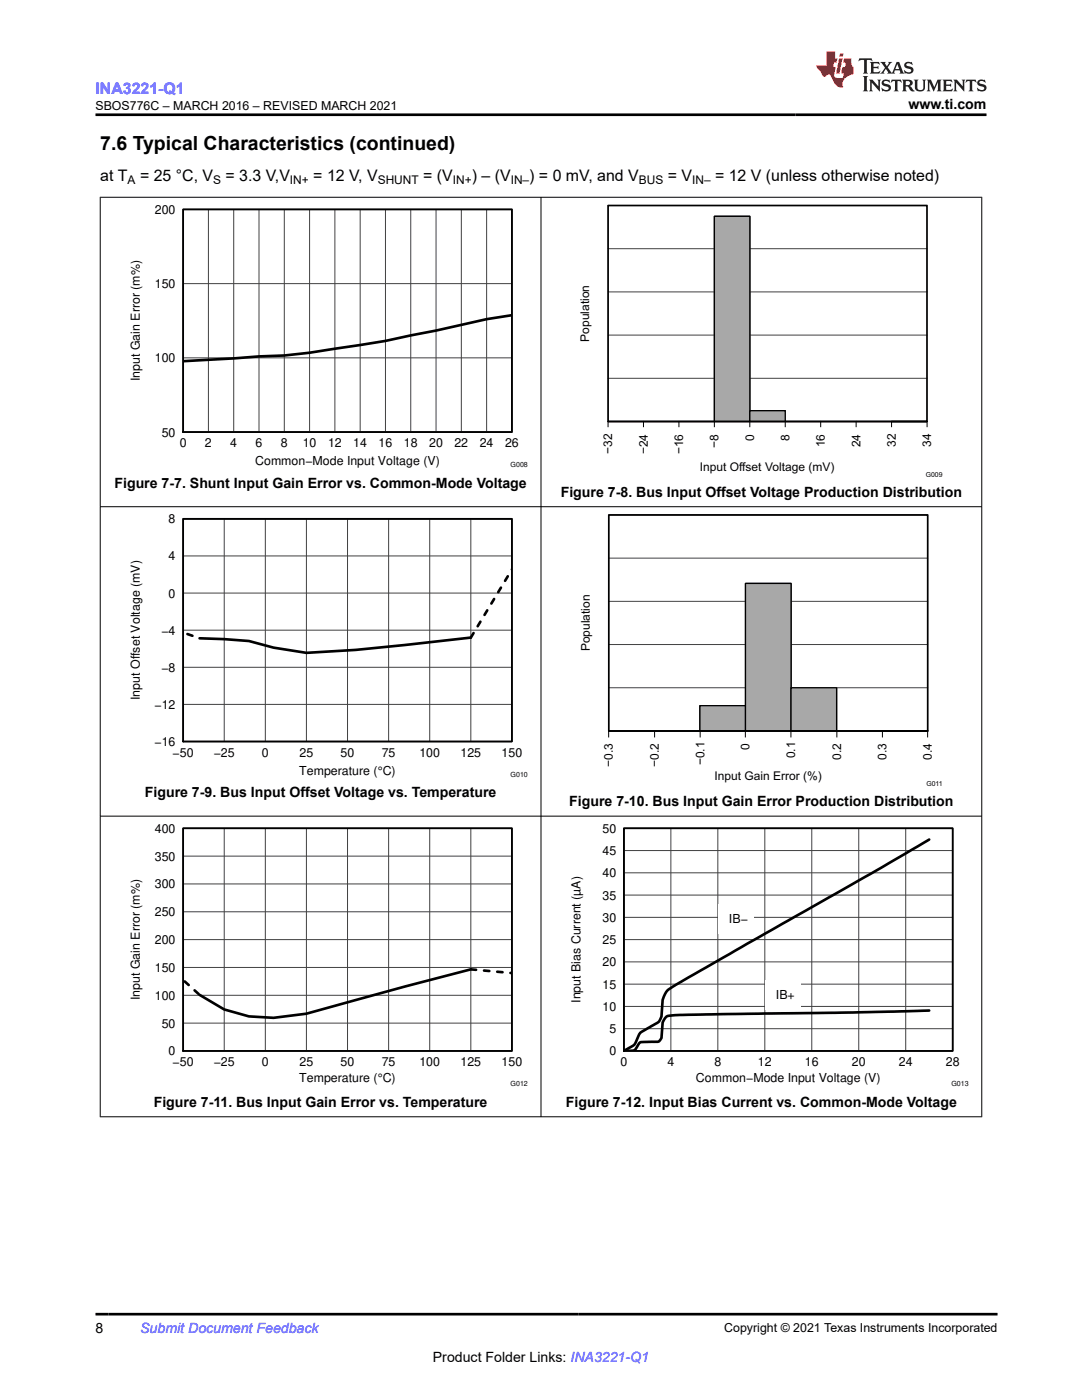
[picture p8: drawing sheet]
<svg xmlns="http://www.w3.org/2000/svg" width="216mm" height="279mm" viewBox="0 0 216 279" stroke-linecap="round" stroke-linejoin="round" font-family="sans-serif">
<path d="M36.5 41.8h65.6v44.4h-65.6zM121.3 84.1h7.1zM128.4 84.1h7.1zM135.5 84.1h7z" fill="none" stroke="#000" stroke-width=".26"/>
<g fill="none" stroke="#414141" stroke-width=".2">
<path d="M36.5 41.8h65.6v44.4h-65.6zM36.5 56.6h65.6M41.6 41.8v44.4M46.6 41.8v44.4M51.7 41.8v44.4M56.7 41.8v44.4M61.8 41.8v44.4M66.8 41.8v44.4M71.9 41.8v44.4M76.9 41.8v44.4M82 41.8v44.4M87 41.8v44.4"/>
<path d="M92.1 41.8v44.4M97.1 41.8v44.4M36.5 71.4h65.6"/>
</g>
<path d="M102.1 62.9l-5 .8-10.1 2.3-5 .9a252.6 252.6 0 0 1-25.3 4l-5 .2-15.2 1" fill="none" stroke="#000" stroke-width=".53"/>
<path d="M36.5 41.8h65.6v44.4h-65.6z" fill="none" stroke="#000" stroke-width=".35"/>
<path d="M121.3 84.1h21.2" fill="none" stroke="#a8a8a8" stroke-width=".2"/>
<path d="M142.5 43.2h7.1v40.9h-7.1z" fill="#a8a8a8"/>
<path d="M142.5 43.2h7.1v40.9h-7.1z" fill="none" stroke="#000" stroke-width=".26"/>
<path d="M149.6 82h7.1v2.1h-7.1z" fill="#a8a8a8"/>
<path d="M121.3 84.1h7.1zM128.4 84.1h7.1zM135.5 84.1h7zM149.6 82h7.1v2.1h-7.1zM156.7 84.1h7.1zM163.8 84.1h7zM170.8 84.1h7.1zM177.9 84.1h7.1" fill="none" stroke="#000" stroke-width=".26"/>
<path d="M121.3 84.1h21.2M156.7 84.1h21.2" fill="none" stroke="#a8a8a8" stroke-width=".2"/>
<path d="M121.3 58.3h63.7M121.3 49.6h63.7M121.3 41h63.7M121.3 75.5h63.7M121.3 66.9h63.7M121.3 84.1h63.7" fill="none" stroke="#414141" stroke-width=".2"/>
<path d="M142.5 43.2h7.1v40.9h-7.1z" fill="#a8a8a8"/>
<path d="M142.5 43.2h7.1v40.9h-7.1z" fill="none" stroke="#000" stroke-width=".26"/>
<path d="M149.6 82h7.1v2.1h-7.1z" fill="#a8a8a8"/>
<path d="M149.6 82h7.1v2.1h-7.1zM156.7 84.1h7.1zM163.8 84.1h7zM170.8 84.1h7.1zM177.9 84.1h7.1M36.5 103.5h65.6v44.5h-65.6zM121.5 145.9h9.1zM130.6 145.9h9.1z" fill="none" stroke="#000" stroke-width=".26"/>
<path d="M156.7 84.1h21.2M121.5 145.9h18.2" fill="none" stroke="#a8a8a8" stroke-width=".2"/>
<path d="M121.3 41h63.7v43.1h-63.7z" fill="none" stroke="#000" stroke-width=".34"/>
<path d="M121.3 84.1v1.2M128.4 84.1v1.2M135.5 84.1v1.2M142.5 84.1v1.2M149.6 84.1v1.2M156.7 84.1v1.2M163.8 84.1v1.2M170.8 84.1v1.2M177.9 84.1v1.2M185 84.1v1.2" fill="none" stroke="#000" stroke-width=".2"/>
<g fill="none" stroke="#414141" stroke-width=".2">
<path d="M36.5 103.5h65.6v44.5h-65.6zM36.5 118.4h65.6M36.5 111h65.6M44.7 103.5v44.5M52.9 103.5v44.5M61.1 103.5v44.5M69.3 103.5v44.5M77.5 103.5v44.5M85.7 103.5v44.5M93.9 103.5v44.5M36.5 133.2h65.6M36.5 125.8h65.6"/>
<path d="M36.5 140.6h65.6"/>
</g>
<path d="M93.9 127.2l-22.9 2.5-9.9 .6-6.5-1-4.9-1.4-5-.3-4.9-.2" fill="none" stroke="#000" stroke-width=".53"/>
<path d="M36.5 126.2l3.3 1.2M93.9 127.2l8.2-13.5" fill="none" stroke="#000" stroke-width=".53" stroke-dasharray="1.1 1.6"/>
<path d="M36.5 103.5h65.6v44.5h-65.6z" fill="none" stroke="#000" stroke-width=".35"/>
<path d="M139.7 140.8h9.1v5.1h-9.1z" fill="#a8a8a8"/>
<path d="M139.7 140.8h9.1v5.1h-9.1z" fill="none" stroke="#000" stroke-width=".26"/>
<path d="M148.8 116.4h9v29.5h-9z" fill="#a8a8a8"/>
<path d="M148.8 116.4h9v29.5h-9z" fill="none" stroke="#000" stroke-width=".26"/>
<path d="M157.8 137.3h9.1v8.6h-9.1z" fill="#a8a8a8"/>
<path d="M157.8 137.3h9.1v8.6h-9.1zM121.5 145.9h9.1zM130.6 145.9h9.1zM166.9 145.9h9.1zM176 145.9h9.1" fill="none" stroke="#000" stroke-width=".26"/>
<path d="M121.5 145.9h18.2M166.9 145.9h9.1" fill="none" stroke="#a8a8a8" stroke-width=".2"/>
<path d="M121.5 111.4h63.6M121.5 102.8h63.6M121.5 137.3h63.6M121.5 128.6h63.6M121.5 120h63.6M121.5 145.9h63.6" fill="none" stroke="#414141" stroke-width=".2"/>
<path d="M139.7 140.8h9.1v5.1h-9.1z" fill="#a8a8a8"/>
<path d="M139.7 140.8h9.1v5.1h-9.1z" fill="none" stroke="#000" stroke-width=".26"/>
<path d="M148.8 116.4h9v29.5h-9z" fill="#a8a8a8"/>
<path d="M148.8 116.4h9v29.5h-9z" fill="none" stroke="#000" stroke-width=".26"/>
<path d="M157.8 137.3h9.1v8.6h-9.1z" fill="#a8a8a8"/>
<path d="M157.8 137.3h9.1v8.6h-9.1zM166.9 145.9h9.1zM176 145.9h9.1M36.5 165.3h65.6v44.4h-65.6zM124.5 165.3h65.6v44.4h-65.6z" fill="none" stroke="#000" stroke-width=".26"/>
<path d="M166.9 145.9h9.1" fill="none" stroke="#a8a8a8" stroke-width=".2"/>
<path d="M121.5 102.8h63.6v43.1h-63.6z" fill="none" stroke="#000" stroke-width=".34"/>
<path d="M121.5 145.9v1.3M130.6 145.9v1.3M139.7 145.9v1.3M148.7 145.9v1.3M157.8 145.9v1.3M167 145.9v1.3M176.1 145.9v1.3M185.1 145.9v1.3" fill="none" stroke="#000" stroke-width=".2"/>
<g fill="none" stroke="#414141" stroke-width=".2">
<path d="M36.5 165.3h65.6v44.4h-65.6zM36.5 176.4h65.6M36.5 170.9h65.6M44.7 165.3v44.4M52.9 165.3v44.4M61.1 165.3v44.4M69.3 165.3v44.4M77.5 165.3v44.4M85.7 165.3v44.4M93.9 165.3v44.4M124.5 165.3h65.6v44.4h-65.6zM124.5 178.6h65.6"/>
<path d="M124.5 174.2h65.6M124.5 169.7h65.6M133.9 165.3v44.4M143.2 165.3v44.4M152.6 165.3v44.4M162 165.3v44.4M171.4 165.3v44.4M180.7 165.3v44.4M36.5 198.6h65.6M36.5 193.1h65.6M36.5 187.5h65.6M36.5 182h65.6"/>
<path d="M124.5 187.5h65.6M124.5 196.4h65.6M124.5 192h65.6M124.5 183.1h65.6M36.5 204.2h65.6M124.5 205.3h65.6M124.5 200.9h65.6"/>
</g>
<path d="M185.4 167.6l-11.7 6.8-39.1 22.3a3.9 3.9 0 0 0-2.4 2.9l-.2 3.3a3.3 3.3 0 0 1-2.1 1.9l-1 .6a2.92 2.92 0 0 0-1.8 2.1 3.4 3.4 0 0 1-2.1 2l-.5 .2h.9a1.49 1.49 0 0 0 1.9-1.1 1.39 1.39 0 0 1 1.6-.7h1.9a.96 .96 0 0 0 1.2-.7l.2-3.1a2.03 2.03 0 0 1 2.4-1.5l35.6-.5 15.2-.4M93.9 193.5l-13.1 3.4-19.7 5.4-6.5 .8-4.9-.3-5-1.3-4.9-3" fill="none" stroke="#000" stroke-width=".53"/>
<path d="M36.5 195.5l3.3 3M93.9 193.5l8.2 .7" fill="none" stroke="#000" stroke-width=".53" stroke-dasharray="1.1 1.6"/>
<path d="M36.5 165.3h65.6v44.4h-65.6z" fill="none" stroke="#000" stroke-width=".35"/>
<g fill="#fff">
<path d="M152.6 195.5h7.1v5.9h-7.1z"/>
<path d="M143.2 180.4h7.1v5.9h-7.1z"/>
</g>
<path d="M124.5 165.3h65.6v44.4h-65.6z" fill="none" stroke="#000" stroke-width=".35"/>
<path d="M19.9 39.4h176.1M20 39.3v183.6M107.9 39.3v183.6M195.9 39.3v183.6M19.9 101.1h176.1M19.9 162.9h176.1M19.9 222.9h176.1" fill="none" stroke="#000" stroke-width=".2"/>
<path d="M171.5 11.6l-.2 .6 .5-.2h.6v.1v2.2l-.2 .4h1l-.2-.4v-2.2v-.1h.5l.6 .2-.2-.6zM173.6 12.4l.2 .3v1.6l-.2 .4h1.9l.1-.6a1.08 1.08 0 0 1-1.3 .2v-.7h.6l.4 .2v-.7l-.4 .2h-.6v-.5l.2-.2a1 1 0 0 1 1 .3l-.1-.5zM175.7 12.4l.9 1.1-1 1.2h.9l-.2-.2 .5-.8 .4 .8-.2 .2h1.6l-.2-.2 .2-.5h.9l.1 .5-.1 .2h.9l-.2-.4-.8-1.9h-.5l-.9 2.1-.9-1.1 .9-1h-.8l.2 .2-.4 .6-.4-.6 .2-.2zM179 12.8l.4 1h-.7zM180.7 12.5a.65 .65 0 0 0-.2 .7 .65 .65 0 0 0 .6 .5l.6 .1 .1 .3a.79 .79 0 0 1-.7 .4 .79 .79 0 0 1-.7-.5l.1 .7 .2-.1a.93 .93 0 0 0 1.1 0 .93 .93 0 0 0 .4-.9 1.46 1.46 0 0 0-1.2-.6l-.1-.3a1.09 1.09 0 0 1 1.2 .2l-.2-.6-.1 .1-.5-.2zM172.2 15.2l.2 .4v2.2l-.2 .4h1l-.2-.4v-2.2l.2-.4zM173.4 15.9l.2 .4v1.5l-.2 .4h.8l-.3-.4 .1-1.3 1.6 1.8v-2l.2-.4h-.7l.1 .2 .1 1.1-1.2-1.3zM176.2 16a.65 .65 0 0 0-.2 .8 .65 .65 0 0 0 .6 .4l.6 .2 .1 .2a.79 .79 0 0 1-.7 .4 .79 .79 0 0 1-.7-.5l.1 .7 .2-.1a.93 .93 0 0 0 1.1 .1 .93 .93 0 0 0 .4-1 1.46 1.46 0 0 0-1.2-.5l-.1-.4a1.09 1.09 0 0 1 1.2 .2l-.1-.6-.2 .1-.5-.1zM177.9 15.9l-.1 .6a.63 .63 0 0 1 .8-.3v1.6l-.3 .4h1l-.2-.4v-1.6a.66 .66 0 0 1 .8 .3l-.1-.6zM180 15.9l.2 .4v1.5l-.2 .4h1l-.2-.2-.1-.7h.5l.1 .2a.79 .79 0 0 0 1.2 .6l-1-.9a.61 .61 0 0 0 .6-.6 .61 .61 0 0 0-.5-.7zM180.8 16.2h.1a.47 .47 0 0 1 .5 .1 .47 .47 0 0 1 .1 .5l-.1 .1-.7 .1zM182.3 15.9l.2 .2a2.27 2.27 0 0 0 .4 2 1.04 1.04 0 0 0 1.7-.7v-1.3l.2-.2h-.8l.2 .4v1.1a.6 .6 0 0 1-.6 .6 .6 .6 0 0 1-.6-.6v-1.1l.3-.4zM184.9 15.9l.2 .4v1.5l-.2 .4h.8l-.3-.4v-1.4l.9 1.9 .9-1.9v1.4l-.3 .4h1l-.2-.4v-1.5l.2-.4h-.8l-.7 1.5-.6-1.5zM188.1 15.9l.2 .4v1.5l-.2 .4h1.9l.1-.6a1.09 1.09 0 0 1-1.3 .2v-.7h.6l.4 .2v-.6l-.4 .2h-.6v-.6l.2-.1a1.01 1.01 0 0 1 1 .3l-.1-.6zM190.2 15.9l.3 .4v1.5l-.3 .4h.8l-.2-.4v-1.3l1.6 1.8v-2l.2-.4h-.7l.2 .2v1.1l-1.2-1.3zM192.8 15.9l-.1 .6a.63 .63 0 0 1 .8-.3v1.6l-.3 .4h1l-.2-.4v-1.6a.66 .66 0 0 1 .8 .3l-.1-.6zM195.2 16a.65 .65 0 0 0-.2 .8 .65 .65 0 0 0 .6 .4l.6 .2 .2 .2a.79 .79 0 0 1-.7 .4 .79 .79 0 0 1-.7-.5l.1 .7 .2-.1a.93 .93 0 0 0 1 .1 .93 .93 0 0 0 .5-1 1.46 1.46 0 0 0-1.3-.5v-.4a1.09 1.09 0 0 1 1.2 .2l-.2-.6-.2 .1-.5-.1z" fill="#231f20"/>
<path d="M164.9 10.3v2.7h-2l.1 .4 .8 1a.95 .95 0 0 0 1 .9 .59 .59 0 0 1 .5-.4 .59 .59 0 0 1 .5 .3l.4 .8a1.59 1.59 0 0 0 2.1 1.4 1.61 1.61 0 0 1 1-2.3l1-.3-.1-1.5a1.59 1.59 0 0 1-.3-1.7h-1.5l-.2 .9h.6l-.2 .9h-.5l-.2 .9v.3l.4 .1-.1 .9h-.7a.73 .73 0 0 1-1-.7l.3-1.5h-.5l.1-.9h.5l.2-.9h-.5v-1.3zM167.4 11.6l-.6 3.1h.7l.6-3.1zM167.6 10.7l-.1 .6h.7l.1-.6z" fill="#ed1c24"/>
<path d="M19 22.9h177.8M19 262.3h180" fill="none" stroke="#000" stroke-width=".53"/>
<text font-size="3.9" x="20" y="29.9">7.6 Typical Characteristics (continued)</text>
<text font-size="3.2" fill="#00f" x="19" y="18.7">INA3221-Q1</text>
<g font-size="3.2">
<text x="20" y="36.1">at T</text>
<text x="27.9" y="36.1">= 25 °C, V</text>
<text x="45" y="36.1">= 3.3 V,V</text>
<text x="62.5" y="36.1">= 12 V, V</text>
<text x="84.5" y="36.1">= (V</text>
<text x="94.1" y="36.1">) – (V</text>
<text x="105.6" y="36.1">) = 0 mV, and V</text>
<text x="133.2" y="36.1">= V</text>
<text x="142.7" y="36.1">= 12 V (unless otherwise noted)</text>
</g>
<g font-size="2.8">
<text x="181.3" y="21.8">www.ti.com</text>
<text x="22.8" y="97.4">Figure 7-7. Shunt Input Gain Error vs. Common-Mode Voltage</text>
<text x="111.9" y="99.1">Figure 7-8. Bus Input Offset Voltage Production Distribution</text>
<text x="28.9" y="159.1">Figure 7-9. Bus Input Offset Voltage vs. Temperature</text>
<text x="113.6" y="160.9">Figure 7-10. Bus Input Gain Error Production Distribution</text>
<text x="30.7" y="220.9">Figure 7-11. Bus Input Gain Error vs. Temperature</text>
<text x="112.9" y="220.9">Figure 7-12. Input Bias Current vs. Common-Mode Voltage</text>
<text x="19" y="266.1">8</text>
<text x="86.4" y="271.7">Product Folder Links: INA3221-Q1</text>
</g>
<text font-size="2.8" fill="#00f" x="28" y="266.1">Submit Document Feedback</text>
<g font-size="2.5">
<text x="19" y="21.9">SBOS776C – MARCH 2016 – REVISED MARCH 2021</text>
<text x="30.9" y="42.7">200</text>
<text x="30.9" y="57.5">150</text>
<text x="27.9" y="76.1" transform="rotate(-90 27.9 76.1)">Input Gain Error (m%)</text>
<text x="30.9" y="72.3">100</text>
<text x="32.3" y="87.1">50</text>
<text x="35.9" y="89.3">0</text>
<text x="40.9" y="89.3">2</text>
<text x="45.9" y="89.3">4</text>
<text x="51" y="89.3">6</text>
<text x="56" y="89.3">8</text>
<text x="60.4" y="89.3">10</text>
<text x="65.4" y="89.3">12</text>
<text x="70.5" y="89.3">14</text>
<text x="75.5" y="89.3">16</text>
<text x="80.6" y="89.3">18</text>
<text x="85.6" y="89.3">20</text>
<text x="90.7" y="89.3">22</text>
<text x="95.7" y="89.3">24</text>
<text x="100.8" y="89.3">26</text>
<text x="50.9" y="92.8">Common−Mode Input Voltage (V)</text>
<text x="33.6" y="104.4">8</text>
<text x="33.6" y="111.8">4</text>
<text x="33.6" y="119.2">0</text>
<text x="32.2" y="126.7">−4</text>
<text x="32.2" y="134.1">−8</text>
<text x="27.9" y="139.7" transform="rotate(-90 27.9 139.7)">Input Offset Voltage (mV)</text>
<text x="30.8" y="141.5">−12</text>
<text x="30.8" y="148.9">−16</text>
<text x="34.4" y="151">−50</text>
<text x="42.6" y="151">−25</text>
<text x="52.3" y="151">0</text>
<text x="59.7" y="154.6">Temperature (°C)</text>
<text x="59.8" y="151">25</text>
<text x="68" y="151">50</text>
<text x="76.2" y="151">75</text>
<text x="83.7" y="151">100</text>
<text x="91.9" y="151">125</text>
<text x="100.1" y="151">150</text>
<text x="30.9" y="166.2">400</text>
<text x="120.2" y="166.2">50</text>
<text x="30.9" y="171.7">350</text>
<text x="120.2" y="170.6">45</text>
<text x="30.9" y="177.3">300</text>
<text x="120.2" y="179.5">35</text>
<text x="120.2" y="175.1">40</text>
<text x="30.9" y="182.9">250</text>
<text x="120.2" y="184">30</text>
<text x="145.5" y="184.3">IB−</text>
<text x="30.9" y="188.4">200</text>
<text x="120.2" y="188.4">25</text>
<text x="30.9" y="194">150</text>
<text x="120.2" y="197.3">15</text>
<text x="120.2" y="192.9">20</text>
<text x="27.9" y="199.6" transform="rotate(-90 27.9 199.6)">Input Gain Error (m%)</text>
<text x="30.9" y="199.5">100</text>
<text x="115.9" y="200.1" transform="rotate(-90 115.9 200.1)">Input Bias Current (µA)</text>
<text x="120.2" y="201.7">10</text>
<text x="154.8" y="199.4">IB+</text>
<text x="32.3" y="205.1">50</text>
<text x="121.6" y="206.2">5</text>
<text x="33.6" y="210.6">0</text>
<text x="34.4" y="212.8">−50</text>
<text x="42.6" y="212.8">−25</text>
<text x="52.3" y="212.8">0</text>
<text x="59.7" y="215.8">Temperature (°C)</text>
<text x="59.8" y="212.8">25</text>
<text x="68" y="212.8">50</text>
<text x="76.2" y="212.8">75</text>
<text x="83.7" y="212.8">100</text>
<text x="91.9" y="212.8">125</text>
<text x="100.1" y="212.8">150</text>
<text x="121.6" y="210.6">0</text>
<text x="123.8" y="212.8">0</text>
<text x="133.2" y="212.8">4</text>
<text x="138.9" y="215.8">Common−Mode Input Voltage (V)</text>
<text x="142.5" y="212.8">8</text>
<text x="151.2" y="212.8">12</text>
<text x="160.6" y="212.8">16</text>
<text x="170" y="212.8">20</text>
<text x="179.4" y="212.8">24</text>
<text x="188.7" y="212.8">28</text>
<text x="144.5" y="265.8">Copyright © 2021 Texas Instruments Incorporated</text>
</g>
<g font-size="2.4">
<text x="25.5" y="36.7">A</text>
<text x="42.5" y="36.7">S</text>
<text x="57.9" y="36.7">IN+</text>
<text x="75.4" y="36.7">SHUNT</text>
<text x="90.4" y="36.7">IN+</text>
<text x="101.9" y="36.7">IN–</text>
<text x="127.5" y="36.7">BUS</text>
<text x="138.1" y="36.7">IN–</text>
<text x="117.6" y="68.2" transform="rotate(-90 117.6 68.2)">Population</text>
<text x="143.4" y="89.3" transform="rotate(-90 143.4 89.3)">−8</text>
<text x="150.5" y="87.9" transform="rotate(-90 150.5 87.9)">0</text>
<text x="157.5" y="87.9" transform="rotate(-90 157.5 87.9)">8</text>
<text x="164.6" y="89.3" transform="rotate(-90 164.6 89.3)">16</text>
<text x="171.7" y="89.2" transform="rotate(-90 171.7 89.2)">24</text>
<text x="178.7" y="89.2" transform="rotate(-90 178.7 89.2)">32</text>
<text x="185.8" y="89.2" transform="rotate(-90 185.8 89.2)">34</text>
<text x="122.2" y="90.6" transform="rotate(-90 122.2 90.6)">−32</text>
<text x="129.3" y="90.6" transform="rotate(-90 129.3 90.6)">−24</text>
<text x="136.3" y="90.7" transform="rotate(-90 136.3 90.7)">−16</text>
<text x="139.6" y="94">Input Offset Voltage (mV)</text>
<text x="117.7" y="130" transform="rotate(-90 117.7 130)">Population</text>
<text x="149.6" y="149.7" transform="rotate(-90 149.6 149.7)">0</text>
<text x="122.3" y="153.1" transform="rotate(-90 122.3 153.1)">−0.3</text>
<text x="131.5" y="153" transform="rotate(-90 131.5 153)">−0.2</text>
<text x="140.6" y="152.7" transform="rotate(-90 140.6 152.7)">−0.1</text>
<text x="142.6" y="155.7">Input Gain Error (%)</text>
<text x="158.7" y="151.3" transform="rotate(-90 158.7 151.3)">0.1</text>
<text x="167.8" y="151.7" transform="rotate(-90 167.8 151.7)">0.2</text>
<text x="176.9" y="151.7" transform="rotate(-90 176.9 151.7)">0.3</text>
<text x="185.9" y="151.7" transform="rotate(-90 185.9 151.7)">0.4</text>
</g>
<g font-size="1.4">
<text x="101.9" y="93.3">G008</text>
<text x="184.7" y="95.1">G009</text>
<text x="101.9" y="155">G010</text>
<text x="184.9" y="156.9">G011</text>
<text x="101.9" y="216.8">G012</text>
<text x="189.8" y="216.8">G013</text>
</g>
</svg>
